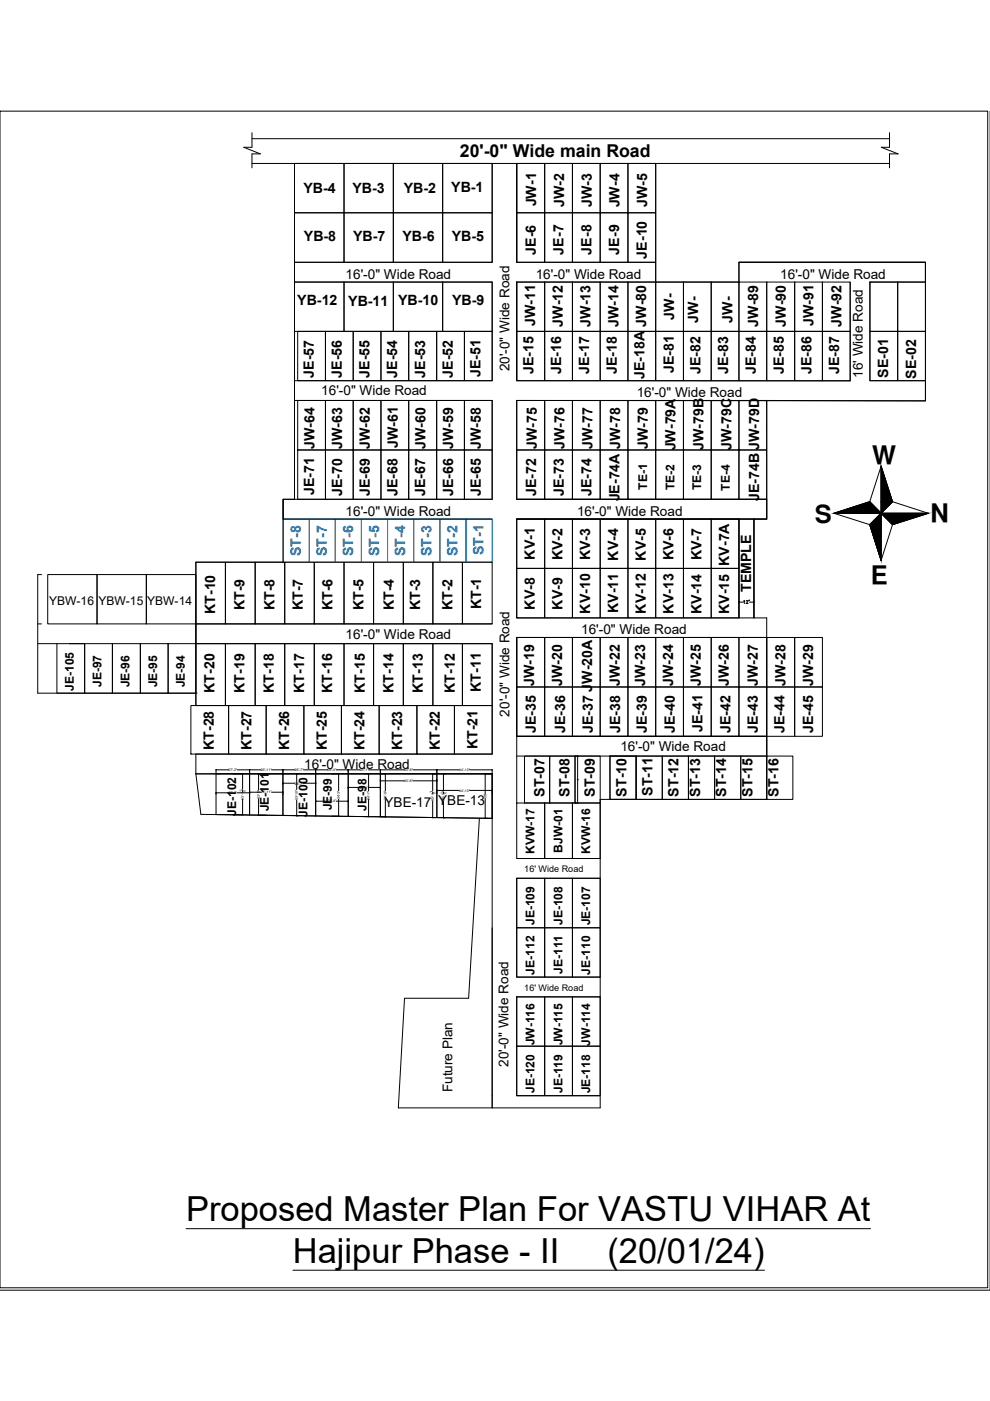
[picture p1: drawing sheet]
<svg xmlns="http://www.w3.org/2000/svg" width="210mm" height="297mm" viewBox="0 0 210 297" stroke-linecap="round" stroke-linejoin="round" font-family="sans-serif">
<!-- layer: 0 -->
<g fill="none" stroke="#000" stroke-width=".21">
<path d="M53.4 34.7h135.2M53.4 29.4h135.2M53.4 28.1v3.1h-1.7l3.5 1.4h-1.8v3M62.4 34.7h10.5v10.4h-10.5zM62.4 34.7v71.2h-2.4v13.3h-18.5v30.4M72.9 34.7h10.5v10.4h-10.5zM83.4 34.7h10.5v10.4h-10.5zM93.9 34.7h10.5v10.4h-10.5zM104.4 34.7v20.9h-42M109.6 34.7h5.9v10.4h-5.9zM109.6 34.7v20.9h29.4M115.5 34.7h5.9v10.4h-5.9z"/>
<path d="M121.4 34.7h5.9v10.4h-5.9zM127.3 34.7h5.8v10.4h-5.8zM133.1 34.7h5.9v10.4h-5.9zM139 34.7v25.1M188.6 28.1v3.1h-1.7l3.5 1.4h-1.8v3M62.4 45.1h10.5v10.5h-10.5zM62.4 59.8h10.5v10.5h-10.5zM62.4 59.8h42v20.9h-42v4.2h42v21h-44.4v4.2h44.4M72.9 45.1h10.5v10.5h-10.5zM72.9 59.8h10.5v10.5h-10.5zM83.4 45.1h10.5v10.5h-10.5zM83.4 59.8h10.5v10.5h-10.5z"/>
<path d="M93.9 45.1h10.5v10.5h-10.5zM93.9 59.8h10.5v10.5h-10.5zM109.6 45.1h5.9v10.5h-5.9zM109.6 59.8h5.9v10.5h-5.9zM109.6 59.8v20.9l70.7 .1v-21M109.6 59.8h47.1M115.5 45.1h5.9v10.5h-5.9zM115.5 59.8h5.9v10.5h-5.9zM121.4 45.1h5.9v10.5h-5.9zM121.4 59.8h5.9v10.5h-5.9zM127.3 45.1h5.8v10.5h-5.8zM127.3 59.8h5.8v10.5h-5.8z"/>
<path d="M133.1 45.1h5.9v10.5h-5.9zM133.1 59.8h5.9v10.5h-5.9zM139 59.8h5.9v10.5h-5.9zM144.9 59.8h5.9v10.5h-5.9zM150.8 59.8h5.9v10.5h-5.9zM156.7 59.8h5.9v10.5h-5.9zM156.7 55.6h39.5v4.2h-11.8M156.7 55.6h39.5v29.4l-33.6-.1v25.2h-53M156.7 55.6v4.2M162.6 59.8h5.9v10.5h-5.9zM168.5 59.8h5.9v10.5h-5.9zM174.4 59.8h5.9v10.5h-5.9z"/>
<path d="M184.4 59.8h5.9v10.5h-5.9zM184.4 59.8v20.9h11.8v4.3l-86.6-.1M190.3 59.8h5.9v10.5h-5.9zM63.1 70.3h5.9v10.4h-5.9zM69 70.3h5.9v10.4h-5.9zM74.9 70.3h5.9v10.4h-5.9zM80.8 70.3h5.9v10.4h-5.9zM86.7 70.3h5.9v10.4h-5.9zM92.6 70.3h5.9v10.4h-5.9zM98.5 70.3h5.9v10.4h-5.9zM109.6 70.3h5.9v10.4h-5.9zM115.5 70.3h5.9v10.4h-5.9z"/>
<path d="M121.4 70.3h5.9v10.4h-5.9zM127.3 70.3h5.8v10.4h-5.8zM133.1 70.3h5.9v10.4h-5.9zM139 70.3h5.9v10.4h-5.9zM144.9 70.3h5.9v10.4h-5.9zM150.8 70.3h5.9v10.4h-5.9zM156.7 70.3h5.9v10.4h-5.9zM162.6 70.3h5.9v10.4h-5.9zM168.5 70.3h5.9v10.4h-5.9zM174.4 70.3h5.9v10.4h-5.9zM184.4 70.3h5.9v10.4h-5.9zM190.3 70.3h5.9v10.4h-5.9z"/>
<path d="M63.1 84.9h5.9v10.5h-5.9zM63.1 95.4h5.9v10.5h-5.9zM69 84.9h5.9v10.5h-5.9zM69 95.4h5.9v10.5h-5.9zM74.9 84.9h5.9v10.5h-5.9zM74.9 95.4h5.9v10.5h-5.9zM80.8 84.9h5.9v10.5h-5.9zM80.8 95.4h5.9v10.5h-5.9zM86.7 84.9h5.9v10.5h-5.9zM86.7 95.4h5.9v10.5h-5.9zM92.6 84.9h5.9v10.5h-5.9zM92.6 95.4h5.9v10.5h-5.9z"/>
<path d="M98.5 84.9h5.9v10.5h-5.9zM98.5 95.4h5.9v10.5h-5.9zM109.6 84.9h5.9v10.5h-5.9zM109.6 95.4h5.9v10.5h-5.9zM109.6 84.9v21M115.5 84.9h5.9v10.5h-5.9zM115.5 95.4h5.9v10.5h-5.9zM121.4 84.9h5.9v10.5h-5.9zM121.4 95.4h5.9v10.5h-5.9zM127.3 84.9h5.8v10.5h-5.8zM127.3 95.4h5.8v10.5h-5.8zM133.1 84.9h5.9v10.5h-5.9z"/>
<path d="M133.1 95.4h5.9v10.5h-5.9zM139 84.9h5.9v10.5h-5.9zM139 95.4h5.9v10.5h-5.9zM144.9 84.9h5.9v10.5h-5.9zM144.9 95.4h5.9v10.5h-5.9zM150.8 84.9h5.9v10.5h-5.9zM150.8 95.4h5.9v10.5h-5.9zM156.7 84.9h5.9v10.5h-5.9zM156.7 95.4h5.9v10.5h-5.9zM186.8 98.8l2.4 7.6-2.4 2.4zM186.8 98.8v20M186.8 98.8l-2.4 7.6"/>
<path d="M186.8 98.8l2.4 7.6M41.5 119.2h6.3v13.1h-6.3zM47.8 119.2h6.3v13.1h-6.3zM54.1 119.2h6.3v13.1h-6.3zM60.4 119.2h6.2v13.1h-6.2zM66.6 119.2h6.3v13.1h-6.3zM72.9 119.2h6.3v13.1h-6.3zM79.2 119.2h6.3v13.1h-6.3zM85.5 119.2h6.3v13.1h-6.3zM91.8 119.2h6.2v13.1h-6.2zM98 119.2h6.4v13.1h-6.4zM109.6 105.9h53v4.2h-53"/>
<path d="M109.6 110.1h5.9v10.4h-5.9zM109.6 105.9h53M109.6 110.1v20.9h47.1v-20.9M115.5 110.1h5.9v10.4h-5.9zM121.4 110.1h5.9v10.4h-5.9zM127.3 110.1h5.8v10.4h-5.8zM133.1 110.1h5.9v10.4h-5.9zM139 110.1h5.9v10.4h-5.9zM144.9 110.1h5.9v10.4h-5.9zM150.8 110.1h5.9v10.4h-5.9zM156.7 110.1h3.2v20.9h-3.2zM159.9 110.1v20.9h2.7v38.5h-35.3v65.4h-42.8l1.3-23.2h13.6l2.2-38.2"/>
<path d="M176.8 108.8l7.6-2.4 2.4 2.4zM176.8 108.8h20M176.8 108.8l7.6 2.4M184.4 111.2l2.4-2.4v10zM184.4 106.4l4.8 4.8M184.4 106.4l-7.6 2.4M184.4 111.2l2.4 7.6M186.8 108.8h10l-7.6 2.4zM189.2 106.4l-4.8 4.8M189.2 106.4l7.6 2.4M189.2 111.2l-2.4 7.6M196.8 108.8l-7.6 2.4"/>
<path d="M41.5 136.5h6.3v13.1h-6.3zM47.8 136.5h6.3v13.1h-6.3zM54.1 136.5h6.3v13.1h-6.3zM60.4 136.5h6.2v13.1h-6.2zM66.6 136.5h6.3v13.1h-6.3zM72.9 136.5h6.3v13.1h-6.3zM79.2 136.5h6.3v13.1h-6.3zM85.5 136.5h6.3v13.1h-6.3zM91.8 136.5h6.2v13.1h-6.2zM98 136.5h6.4v13.1h-6.4zM104.4 132.3h-62.9v4.2h62.9v23.4h-62.9v4.2h62.9M109.6 135.2h5.9v10.5h-5.9z"/>
<path d="M109.6 120.5h5.9v10.5h-5.9zM109.6 135.2v35.1M115.5 135.2h5.9v10.5h-5.9zM115.5 120.5h5.9v10.5h-5.9zM121.4 135.2h5.9v10.5h-5.9zM121.4 120.5h5.9v10.5h-5.9zM127.3 135.2h5.8v10.5h-5.8zM127.3 120.5h5.8v10.5h-5.8zM133.1 135.2h5.9v10.5h-5.9zM133.1 120.5h5.9v10.5h-5.9zM139 135.2h5.9v10.5h-5.9zM139 120.5h5.9v10.5h-5.9z"/>
<path d="M144.9 135.2h5.9v10.5h-5.9zM144.9 120.5h5.9v10.5h-5.9zM150.8 135.2h5.9v10.5h-5.9zM150.8 120.5h5.9v10.5h-5.9zM156.7 135.2h5.9v10.5h-5.9zM156.7 127.7h.9M156.8 127.6l-.2 .1M157.6 127.5l.2-.2v.7M158.2 127.5l.1-.2 .3 .2-.4 .5h.4M158.8 127.2v.2M158.9 127.7h1M159.9 127.6l-.1 .1"/>
<path d="M162.6 135.2h-53v20.9M162.6 135.2h5.9v10.5h-5.9zM168.5 135.2h5.9v10.5h-5.9zM40.5 149.6h8v10.3h-8zM48.5 149.6h7.9v10.3h-7.9zM56.4 149.6h8v10.3h-8zM64.4 149.6h8v10.3h-8zM72.4 149.6h8v10.3h-8zM80.4 149.6h8v10.3h-8zM88.4 149.6h8v10.3h-8zM96.4 149.6h8v10.3h-8zM109.6 145.7h5.9v10.4h-5.9z"/>
<path d="M109.6 156.1h53v4.2h-33.3M109.6 156.1h53M115.5 145.7h5.9v10.4h-5.9zM121.4 145.7h5.9v10.4h-5.9zM127.3 145.7h5.8v10.4h-5.8zM133.1 145.7h5.9v10.4h-5.9zM139 145.7h5.9v10.4h-5.9zM144.9 145.7h5.9v10.4h-5.9zM150.8 145.7h5.9v10.4h-5.9zM156.7 145.7h5.9v10.4h-5.9zM162.6 145.7h5.9v10.4h-5.9zM168.5 145.7h5.9v10.4h-5.9z"/>
<path d="M45.8 163.1v1M45.8 168v.4M45.8 168.1h2.7M45.8 163.2h2.7M45.9 168l-.1 .2M45.9 163.1l-.1 .2M49.4 172.7h2.1M50.3 168.1h2.6M50.3 163.2h5M51.4 172.7l.1 .1M51.4 164l.1 .2M51.4 164.1v3.2"/>
<path d="M51.4 167.6v.3M51.4 169.5v3.2M52.9 163.1v1M52.9 167.9v.5M52.9 168h2.4M53 167.9l-.1 .1M53 168l-.1 .2M53 163.1l-.1 .2M54.7 172.8h1.7M54.7 164l.2 .2M54.7 172.8l.2 .1M54.8 164.1v3.4"/>
<path d="M54.8 169.4v3.4M57.6 168h2.4M57.6 163.2h4.9M59.9 163.3l.1-.2v1M59.9 168l.1-.1v.6M60 166v.3M60 166.1h2.5M60 166l-.1 .1M62.8 173h.7M62.8 172.9l.1 .1M62.8 164l.1 .2M62.9 164.1v3.3"/>
<path d="M62.9 169.6v3.4M64.3 166.1h2.6M64.3 163.2h5.2M66.9 163.1v1M66.9 166v.3M66.9 169.6v.4M66.9 169.9h2.6M67 169.8l-.1 .2M67 166l-.1 .1M67 163.1l-.1 .2M70.4 173h1.5M71.3 169.9h2.5"/>
<path d="M71.3 163.2h5M71.7 173l.1 .1M71.7 164l.1 .2M71.8 164.1v3.6M71.8 169.4v3.6M73.8 163.1v1M73.8 166.9v.3M73.8 169.6v.4M73.8 166.9h2.5M73.9 166.9l-.2 .1M73.9 169.8l-.2 .2M73.9 163.1l-.2 .2"/>
<path d="M77.3 173.1h.9M78.1 173l.1 .2M78.1 164l.1 .2M78.1 166.9h2.5M78.1 164.1v3.6M78.1 169.5v3.6M78.1 163.2h7.6M80.6 173.2h1.2M80.6 163.1v1M80.6 165.2v.4l.1-.1M80.6 166.9v.3M80.6 165.6h5.1"/>
<path d="M80.7 166.9l-.1 .1M80.7 163.1l-.1 .2M81.7 173.1l.1 .2M81.7 169.5v3.7M81.8 164.2l-.1-.1v3.6M87.5 165.6h5.1M87.5 163.2h9.9M91.7 173.3h.9M91.7 173.3l.1 .1M91.7 164l.1 .2M91.7 164.1v3.5M91.7 167.9v.3"/>
<path d="M91.7 169.8v3.5M92.6 163.1v1M92.6 165.2v.4M92.6 167.5v.7M92.6 167.6h4.8M92.7 167.5l-.2 .2M92.7 165.5l-.2 .1M92.7 163.1l-.2 .2M93.9 173.4h.5M94 164l.1 .2M94 173.3l.1 .1M94 164.1v3.5"/>
<path d="M94 167.9v.4M94 169.8v3.6M99.6 167.6h4.8M99.6 163.2h4.8M102.8 173.5h1.6M102.8 173.4l.2 .2M102.8 164l.2 .2M102.9 164.1v4.2M102.9 169.2v4.3M104.3 163.3l.1-.2v71.8M104.4 167.5l-.1 .2M109.6 170.3h5.9v11.7h-5.9z"/>
<path d="M109.6 160.3h19.7M111.2 160.3h5.3v10h-5.3zM115.5 170.3h5.9v11.7h-5.9zM116.5 160.3h5.4v10h-5.4zM121.4 170.3h5.9v11.7h-5.9zM121.9 160.3h5.4v10h-5.4zM122.4 160.3h.2M122.4 170.2l.2 .1M129.3 160.3h5.6v9.2h-5.6zM134.9 160.3h5.5v9.2h-5.5zM140.4 160.3h5.6v9.2h-5.6zM146 160.3h5.5v9.2h-5.5z"/>
<path d="M151.5 160.3h5.6v9.2h-5.6zM157.1 160.3h5.5v9.2h-5.5zM162.6 160.3h5.5v9.2h-5.5zM109.6 196.7h5.9v10.5h-5.9zM109.6 186.2h5.9v10.5h-5.9zM109.6 186.2v21h17.7M109.6 186.2h17.7M109.6 182h17.7M115.5 196.7h5.9v10.5h-5.9zM115.5 186.2h5.9v10.5h-5.9zM121.4 196.7h5.9v10.5h-5.9zM121.4 186.2h5.9v10.5h-5.9z"/>
<path d="M109.6 211.4h5.9v10.4h-5.9zM109.6 211.4v20.9h17.7M109.6 211.4h17.7M115.5 211.4h5.9v10.4h-5.9zM121.4 211.4h5.9v10.4h-5.9zM109.6 221.8h5.9v10.5h-5.9zM115.5 221.8h5.9v10.5h-5.9zM121.4 221.8h5.9v10.5h-5.9zM39.5 260.5h145.1M62.1 269.3h100"/>
</g>
<path d="M60 110.1h5.6v9.1h-5.6zM65.6 110.1h5.5v9.1h-5.5zM71.1 110.1h5.5v9.1h-5.5zM76.6 110.1h5.6v9.1h-5.6zM82.2 110.1h5.5v9.1h-5.5zM87.7 110.1h5.6v9.1h-5.6zM93.3 110.1h5.5v9.1h-5.5zM98.8 110.1h5.6v9.1h-5.6z" fill="none" stroke="#0065ae" stroke-width=".21"/>
<g fill="#000" stroke="#000" stroke-width=".21">
<path d="M176.8 108.8l7.6-2.4 2.4 2.4zM186.8 108.8h10l-7.6 2.4z"/>
<path d="M186.8 98.8l2.4 7.6h-2.4zM186.8 106.4v2.4l2.4-2.4z"/>
<path d="M184.4 111.2l2.4-2.4v2.4zM184.4 111.2l2.4 7.6v-7.6z"/>
</g>
<!-- layer: colum -->
<g fill="none" stroke="#000" stroke-width=".21">
<path d="M0 23.6h209.4v249.4h-209.4zM209.9 23.6v249.9h-209.9M8 136.5h4.1M8 132.3h.8M8.8 121.8h-.8v25.2h33.8M10.1 121.8h10.5v10.5h-10.5zM12.1 136.5h5.8v10.5h-5.8zM14.7 136.5h3.2M17.9 136.5h5.9v10.5h-5.9zM20.6 121.8h10.4v10.5h-10.4zM23.8 136.5h6v10.5h-6zM29.8 136.5h5.8v10.5h-5.8z"/>
<path d="M31 121.8h10.5v10.5h-10.5zM35.6 136.5h5.9v10.5h-5.9zM121.9 160.3h.7M121.9 170.3h.7M122.4 165.2h.1M122.4 165.4h.1M122.4 165.2l.2 .1zM122.5 160.3v4.8M122.5 165.5v4.8"/>
</g>
<!-- layer: AR-WALL -->
<path d="M41.5 164.1h62.9v9.4l-61.8-.8zM45.8 164.1h7.1v8.7l-7.1-.1zM52.9 164.1h7.1v8.8l-7.1-.1zM60 164.1h6.9v8.9l-6.9-.1zM66.9 164.1h6.9v9l-6.9-.1zM73.8 164.1h6.8v9.1l-6.8-.1zM80.6 164.1h12v9.2l-12-.1zM92.6 164.1h11.8v9.4l-11.8-.2z" fill="none" stroke="#000" stroke-width=".21"/>
<g font-size="7.3">
<text x="39.5" y="259">Proposed Master Plan For VASTU VIHAR At</text>
<text x="62.1" y="267.8">Hajipur Phase - II</text>
<text x="128.8" y="267.8">(20/01/24)</text>
</g>
<g font-size="5.4">
<text x="185" y="98.4">W</text>
<text x="172.8" y="110.9">S</text>
<text x="197.3" y="110.8">N</text>
<text x="184.6" y="123.7">E</text>
</g>
<text font-size="3.8" x="97.5" y="33.3">20'-0&quot; Wide main Road</text>
<g font-size="3">
<text x="64.3" y="40.9">YB-4</text>
<text x="74.7" y="41">YB-3</text>
<text x="85.6" y="40.9">YB-2</text>
<text x="95.7" y="40.8">YB-1</text>
<text x="113.7" y="43.8" transform="rotate(-90 113.7 43.8)">JW-1</text>
<text x="119.6" y="43.9" transform="rotate(-90 119.6 43.9)">JW-2</text>
<text x="125.5" y="43.9" transform="rotate(-90 125.5 43.9)">JW-3</text>
<text x="131.4" y="44" transform="rotate(-90 131.4 44)">JW-4</text>
<text x="137.2" y="43.9" transform="rotate(-90 137.2 43.9)">JW-5</text>
<text x="64.4" y="51">YB-8</text>
<text x="74.9" y="51">YB-7</text>
<text x="85.3" y="51">YB-6</text>
<text x="95.8" y="51">YB-5</text>
<text x="119.5" y="54" transform="rotate(-90 119.5 54)">JE-7</text>
<text x="125.4" y="54" transform="rotate(-90 125.4 54)">JE-8</text>
<text x="131.3" y="54" transform="rotate(-90 131.3 54)">JE-9</text>
<text x="113.6" y="54" transform="rotate(-90 113.6 54)">JE-6</text>
<text x="137.2" y="54.8" transform="rotate(-90 137.2 54.8)">JE-10</text>
<text x="63" y="64.7">YB-12</text>
<text x="73.8" y="64.8">YB-11</text>
<text x="84.4" y="64.6">YB-10</text>
<text x="95.8" y="64.6">YB-9</text>
<text x="113.5" y="69.1" transform="rotate(-90 113.5 69.1)">JW-11</text>
<text x="119.3" y="69.2" transform="rotate(-90 119.3 69.2)">JW-12</text>
<text x="125.2" y="69.2" transform="rotate(-90 125.2 69.2)">JW-13</text>
<text x="131.1" y="69.3" transform="rotate(-90 131.1 69.3)">JW-14</text>
<text x="137" y="69.2" transform="rotate(-90 137 69.2)">JW-80</text>
<text x="142.9" y="67.8" transform="rotate(-90 142.9 67.8)">JW-</text>
<text x="148" y="68.4" transform="rotate(-90 148 68.4)">JW-</text>
<text x="155.3" y="68.4" transform="rotate(-90 155.3 68.4)">JW-</text>
<text x="160.7" y="69.2" transform="rotate(-90 160.7 69.2)">JW-89</text>
<text x="166.6" y="69.2" transform="rotate(-90 166.6 69.2)">JW-90</text>
<text x="172.5" y="69.1" transform="rotate(-90 172.5 69.1)">JW-91</text>
<text x="178.4" y="69.2" transform="rotate(-90 178.4 69.2)">JW-92</text>
<text x="66.5" y="80.1" transform="rotate(-90 66.5 80.1)">JE-57</text>
<text x="72.5" y="80.1" transform="rotate(-90 72.5 80.1)">JE-56</text>
<text x="78.3" y="80.1" transform="rotate(-90 78.3 80.1)">JE-55</text>
<text x="84.2" y="80.1" transform="rotate(-90 84.2 80.1)">JE-54</text>
<text x="90.1" y="80.1" transform="rotate(-90 90.1 80.1)">JE-53</text>
<text x="96" y="80.1" transform="rotate(-90 96 80.1)">JE-52</text>
<text x="101.9" y="79.9" transform="rotate(-90 101.9 79.9)">JE-51</text>
<text x="113.1" y="79.3" transform="rotate(-90 113.1 79.3)">JE-15</text>
<text x="119" y="79.3" transform="rotate(-90 119 79.3)">JE-16</text>
<text x="124.9" y="79.3" transform="rotate(-90 124.9 79.3)">JE-17</text>
<text x="130.8" y="79.3" transform="rotate(-90 130.8 79.3)">JE-18</text>
<text x="136.7" y="80.4" transform="rotate(-90 136.7 80.4)">JE-18A</text>
<text x="142.9" y="79.1" transform="rotate(-90 142.9 79.1)">JE-81</text>
<text x="148.5" y="79.3" transform="rotate(-90 148.5 79.3)">JE-82</text>
<text x="154.4" y="79.3" transform="rotate(-90 154.4 79.3)">JE-83</text>
<text x="160.3" y="79.3" transform="rotate(-90 160.3 79.3)">JE-84</text>
<text x="166.2" y="79.3" transform="rotate(-90 166.2 79.3)">JE-85</text>
<text x="172" y="79.3" transform="rotate(-90 172 79.3)">JE-86</text>
<text x="177.9" y="79.3" transform="rotate(-90 177.9 79.3)">JE-87</text>
<text x="188.3" y="80.1" transform="rotate(-90 188.3 80.1)">SE-01</text>
<text x="194.2" y="80.2" transform="rotate(-90 194.2 80.2)">SE-02</text>
<text x="66.7" y="95.2" transform="rotate(-90 66.7 95.2)">JW-64</text>
<text x="72.6" y="95.2" transform="rotate(-90 72.6 95.2)">JW-63</text>
<text x="78.4" y="95.2" transform="rotate(-90 78.4 95.2)">JW-62</text>
<text x="84.3" y="95" transform="rotate(-90 84.3 95)">JW-61</text>
<text x="90.2" y="95.2" transform="rotate(-90 90.2 95.2)">JW-60</text>
<text x="96.1" y="95.2" transform="rotate(-90 96.1 95.2)">JW-59</text>
<text x="102" y="95.2" transform="rotate(-90 102 95.2)">JW-58</text>
<text x="113.8" y="95.2" transform="rotate(-90 113.8 95.2)">JW-75</text>
<text x="119.7" y="95.2" transform="rotate(-90 119.7 95.2)">JW-76</text>
<text x="125.6" y="95.2" transform="rotate(-90 125.6 95.2)">JW-77</text>
<text x="131.5" y="95.2" transform="rotate(-90 131.5 95.2)">JW-78</text>
<text x="137.4" y="95.2" transform="rotate(-90 137.4 95.2)">JW-79</text>
<text x="143.3" y="95.5" transform="rotate(-90 143.3 95.5)">JW-79A</text>
<text x="149.2" y="95.4" transform="rotate(-90 149.2 95.4)">JW-79B</text>
<text x="155.1" y="95.4" transform="rotate(-90 155.1 95.4)">JW-79C</text>
<text x="66.6" y="105" transform="rotate(-90 66.6 105)">JE-71</text>
<text x="72.5" y="105.2" transform="rotate(-90 72.5 105.2)">JE-70</text>
<text x="78.4" y="105.2" transform="rotate(-90 78.4 105.2)">JE-69</text>
<text x="84.3" y="105.2" transform="rotate(-90 84.3 105.2)">JE-68</text>
<text x="90.2" y="105.2" transform="rotate(-90 90.2 105.2)">JE-67</text>
<text x="96.1" y="105.2" transform="rotate(-90 96.1 105.2)">JE-66</text>
<text x="102" y="105.2" transform="rotate(-90 102 105.2)">JE-65</text>
<text x="113.7" y="105.2" transform="rotate(-90 113.7 105.2)">JE-72</text>
<text x="119.5" y="105.2" transform="rotate(-90 119.5 105.2)">JE-73</text>
<text x="125.4" y="105.2" transform="rotate(-90 125.4 105.2)">JE-74</text>
<text x="131.4" y="106.3" transform="rotate(-90 131.4 106.3)">JE-74A</text>
<text x="161" y="106.3" transform="rotate(-90 161 106.3)">JE-74B JW-79D</text>
<text x="113.4" y="118.6" transform="rotate(-90 113.4 118.6)">KV-1</text>
<text x="119.3" y="118.8" transform="rotate(-90 119.3 118.8)">KV-2</text>
<text x="125.1" y="118.8" transform="rotate(-90 125.1 118.8)">KV-3</text>
<text x="131.1" y="118.9" transform="rotate(-90 131.1 118.9)">KV-4</text>
<text x="136.9" y="118.9" transform="rotate(-90 136.9 118.9)">KV-5</text>
<text x="142.8" y="118.8" transform="rotate(-90 142.8 118.8)">KV-6</text>
<text x="148.7" y="118.8" transform="rotate(-90 148.7 118.8)">KV-7</text>
<text x="154.6" y="120" transform="rotate(-90 154.6 120)">KV-7A</text>
<text x="159.3" y="125.5" transform="rotate(-90 159.3 125.5)">TEMPLE</text>
<text x="45.6" y="130.2" transform="rotate(-90 45.6 130.2)">KT-10</text>
<text x="51.9" y="129.4" transform="rotate(-90 51.9 129.4)">KT-9</text>
<text x="58.2" y="129.4" transform="rotate(-90 58.2 129.4)">KT-8</text>
<text x="64.2" y="129.4" transform="rotate(-90 64.2 129.4)">KT-7</text>
<text x="70.5" y="129.4" transform="rotate(-90 70.5 129.4)">KT-6</text>
<text x="77.1" y="129.4" transform="rotate(-90 77.1 129.4)">KT-5</text>
<text x="83.5" y="129.4" transform="rotate(-90 83.5 129.4)">KT-4</text>
<text x="89.1" y="129.4" transform="rotate(-90 89.1 129.4)">KT-3</text>
<text x="96" y="129.4" transform="rotate(-90 96 129.4)">KT-2</text>
<text x="102" y="129.2" transform="rotate(-90 102 129.2)">KT-1</text>
<text x="113.4" y="129.3" transform="rotate(-90 113.4 129.3)">KV-8</text>
<text x="119.3" y="129.3" transform="rotate(-90 119.3 129.3)">KV-9</text>
<text x="125.1" y="130.1" transform="rotate(-90 125.1 130.1)">KV-10</text>
<text x="131.1" y="129.9" transform="rotate(-90 131.1 129.9)">KV-11</text>
<text x="136.9" y="130.1" transform="rotate(-90 136.9 130.1)">KV-12</text>
<text x="142.8" y="130.1" transform="rotate(-90 142.8 130.1)">KV-13</text>
<text x="148.7" y="130.2" transform="rotate(-90 148.7 130.2)">KV-14</text>
<text x="154.6" y="130.2" transform="rotate(-90 154.6 130.2)">KV-15</text>
<text x="45.5" y="146.9" transform="rotate(-90 45.5 146.9)">KT-20</text>
<text x="51.8" y="146.9" transform="rotate(-90 51.8 146.9)">KT-19</text>
<text x="58.1" y="146.9" transform="rotate(-90 58.1 146.9)">KT-18</text>
<text x="64.5" y="146.9" transform="rotate(-90 64.5 146.9)">KT-17</text>
<text x="70.4" y="146.9" transform="rotate(-90 70.4 146.9)">KT-16</text>
<text x="77.3" y="146.9" transform="rotate(-90 77.3 146.9)">KT-15</text>
<text x="83.4" y="146.9" transform="rotate(-90 83.4 146.9)">KT-14</text>
<text x="89.7" y="146.9" transform="rotate(-90 89.7 146.9)">KT-13</text>
<text x="96.4" y="146.9" transform="rotate(-90 96.4 146.9)">KT-12</text>
<text x="102" y="146.7" transform="rotate(-90 102 146.7)">KT-11</text>
<text x="113.3" y="145.4" transform="rotate(-90 113.3 145.4)">JW-19</text>
<text x="119.2" y="145.4" transform="rotate(-90 119.2 145.4)">JW-20</text>
<text x="131.4" y="145.5" transform="rotate(-90 131.4 145.5)">JW-22</text>
<text x="136.8" y="145.4" transform="rotate(-90 136.8 145.4)">JW-23</text>
<text x="142.7" y="145.4" transform="rotate(-90 142.7 145.4)">JW-24</text>
<text x="148.6" y="145.4" transform="rotate(-90 148.6 145.4)">JW-25</text>
<text x="154.5" y="145.4" transform="rotate(-90 154.5 145.4)">JW-26</text>
<text x="160.7" y="145.4" transform="rotate(-90 160.7 145.4)">JW-27</text>
<text x="166.5" y="145.4" transform="rotate(-90 166.5 145.4)">JW-28</text>
<text x="172.4" y="145.4" transform="rotate(-90 172.4 145.4)">JW-29</text>
<text x="113.6" y="155.5" transform="rotate(-90 113.6 155.5)">JE-35</text>
<text x="119.8" y="155.5" transform="rotate(-90 119.8 155.5)">JE-36</text>
<text x="125.7" y="155.5" transform="rotate(-90 125.7 155.5)">JE-37 JW-20A</text>
<text x="131.5" y="155.5" transform="rotate(-90 131.5 155.5)">JE-38</text>
<text x="137.1" y="155.5" transform="rotate(-90 137.1 155.5)">JE-39</text>
<text x="143.1" y="155.4" transform="rotate(-90 143.1 155.4)">JE-40</text>
<text x="149" y="155.3" transform="rotate(-90 149 155.3)">JE-41</text>
<text x="154.9" y="155.4" transform="rotate(-90 154.9 155.4)">JE-42</text>
<text x="160.7" y="155.5" transform="rotate(-90 160.7 155.5)">JE-43</text>
<text x="166.3" y="155.5" transform="rotate(-90 166.3 155.5)">JE-44</text>
<text x="172.4" y="155.5" transform="rotate(-90 172.4 155.5)">JE-45</text>
<text x="45.3" y="159" transform="rotate(-90 45.3 159)">KT-28</text>
<text x="53.3" y="159" transform="rotate(-90 53.3 159)">KT-27</text>
<text x="61.3" y="159" transform="rotate(-90 61.3 159)">KT-26</text>
<text x="69.3" y="159.1" transform="rotate(-90 69.3 159.1)">KT-25</text>
<text x="77.3" y="159.1" transform="rotate(-90 77.3 159.1)">KT-24</text>
<text x="85.3" y="159" transform="rotate(-90 85.3 159)">KT-23</text>
<text x="93.3" y="159" transform="rotate(-90 93.3 159)">KT-22</text>
<text x="101.3" y="158.9" transform="rotate(-90 101.3 158.9)">KT-21</text>
<text x="115.4" y="168.9" transform="rotate(-90 115.4 168.9)">ST-07</text>
<text x="120.8" y="168.9" transform="rotate(-90 120.8 168.9)">ST-08</text>
<text x="126.1" y="168.9" transform="rotate(-90 126.1 168.9)">ST-09</text>
<text x="132.8" y="168.9" transform="rotate(-90 132.8 168.9)">ST-10</text>
<text x="138.3" y="168.7" transform="rotate(-90 138.3 168.7)">ST-11</text>
<text x="143.9" y="168.9" transform="rotate(-90 143.9 168.9)">ST-12</text>
<text x="148.4" y="168.9" transform="rotate(-90 148.4 168.9)">ST-13</text>
<text x="154" y="168.9" transform="rotate(-90 154 168.9)">ST-14</text>
<text x="159.5" y="168.9" transform="rotate(-90 159.5 168.9)">ST-15</text>
<text x="165.1" y="168.9" transform="rotate(-90 165.1 168.9)">ST-16</text>
</g>
<g font-size="3" fill="#0065ae">
<text x="63.8" y="117.9" transform="rotate(-90 63.8 117.9)">ST-8</text>
<text x="69.3" y="117.9" transform="rotate(-90 69.3 117.9)">ST-7</text>
<text x="74.8" y="117.9" transform="rotate(-90 74.8 117.9)">ST-6</text>
<text x="80.4" y="117.9" transform="rotate(-90 80.4 117.9)">ST-5</text>
<text x="85.9" y="117.9" transform="rotate(-90 85.9 117.9)">ST-4</text>
<text x="91.5" y="117.9" transform="rotate(-90 91.5 117.9)">ST-3</text>
<text x="97" y="117.9" transform="rotate(-90 97 117.9)">ST-2</text>
<text x="102.5" y="117.7" transform="rotate(-90 102.5 117.7)">ST-1</text>
</g>
<g font-size="2.9">
<text x="73.3" y="59.1">16'-0&quot; Wide Road</text>
<text x="113.6" y="59.1">16'-0&quot; Wide Road</text>
<text x="165.4" y="59.1">16'-0&quot; Wide Road</text>
<text x="68.1" y="83.7">16'-0&quot; Wide Road</text>
<text x="108" y="78.7" transform="rotate(-90 108 78.7)">20'-0&quot; Wide Road</text>
<text x="182.9" y="80.1" transform="rotate(-90 182.9 80.1)">16' Wide Road</text>
<text x="135" y="84.2">16'-0&quot; Wide Road</text>
<text x="73.3" y="109.3">16'-0&quot; Wide Road</text>
<text x="122.3" y="109.3">16'-0&quot; Wide Road</text>
<text x="73.3" y="135.6">16'-0&quot; Wide Road</text>
<text x="123.2" y="134.5">16'-0&quot; Wide Road</text>
<text x="108" y="151.9" transform="rotate(-90 108 151.9)">20'-0&quot; Wide Road</text>
<text x="131.5" y="159.3">16'-0&quot; Wide Road</text>
<text x="64.5" y="163.1">16'-0&quot; Wide Road</text>
<text x="81.5" y="171.2">YBE-17</text>
<text x="92.9" y="170.7">YBE-13</text>
<text x="107.8" y="226.2" transform="rotate(-90 107.8 226.2)">20'-0&quot; Wide Road</text>
<text x="96" y="231.6" transform="rotate(-90 96 231.6)">Future Plan</text>
</g>
<g font-size="2.6">
<text x="137.2" y="103.8" transform="rotate(-90 137.2 103.8)">TE-1</text>
<text x="143" y="104" transform="rotate(-90 143 104)">TE-2</text>
<text x="148.7" y="104" transform="rotate(-90 148.7 104)">TE-3</text>
<text x="154.8" y="104" transform="rotate(-90 154.8 104)">TE-4</text>
<text x="10.4" y="128.3">YBW-16</text>
<text x="20.9" y="128.3">YBW-15</text>
<text x="31.2" y="128.3">YBW-14</text>
<text x="15.7" y="146.5" transform="rotate(-90 15.7 146.5)">JE-105</text>
<text x="21.5" y="145.7" transform="rotate(-90 21.5 145.7)">JE-97</text>
<text x="27.4" y="145.7" transform="rotate(-90 27.4 145.7)">JE-96</text>
<text x="33.3" y="145.7" transform="rotate(-90 33.3 145.7)">JE-95</text>
<text x="39.2" y="145.7" transform="rotate(-90 39.2 145.7)">JE-94</text>
<text x="50" y="173" transform="rotate(-90 50 173)">JE-102</text>
<text x="57" y="172" transform="rotate(-90 57 172)">JE-101</text>
<text x="65.2" y="173.1" transform="rotate(-90 65.2 173.1)">JE-100</text>
<text x="70.4" y="171.8" transform="rotate(-90 70.4 171.8)">JE-99</text>
<text x="77.7" y="171.9" transform="rotate(-90 77.7 171.9)">JE-98</text>
<text x="113.3" y="181" transform="rotate(-90 113.3 181)">KVW-17</text>
<text x="119.3" y="180.7" transform="rotate(-90 119.3 180.7)">BJW-01</text>
<text x="125.1" y="181.1" transform="rotate(-90 125.1 181.1)">KVW-16</text>
<text x="113.3" y="196.2" transform="rotate(-90 113.3 196.2)">JE-109</text>
<text x="119.3" y="196.2" transform="rotate(-90 119.3 196.2)">JE-108</text>
<text x="125.1" y="196.2" transform="rotate(-90 125.1 196.2)">JE-107</text>
<text x="113.3" y="206.6" transform="rotate(-90 113.3 206.6)">JE-112</text>
<text x="119.3" y="206.5" transform="rotate(-90 119.3 206.5)">JE-111</text>
<text x="125.1" y="206.7" transform="rotate(-90 125.1 206.7)">JE-110</text>
<text x="113.3" y="221.6" transform="rotate(-90 113.3 221.6)">JW-116</text>
<text x="119.3" y="221.6" transform="rotate(-90 119.3 221.6)">JW-115</text>
<text x="125.1" y="221.7" transform="rotate(-90 125.1 221.7)">JW-114</text>
<text x="113.3" y="231.8" transform="rotate(-90 113.3 231.8)">JE-120</text>
<text x="119.3" y="231.8" transform="rotate(-90 119.3 231.8)">JE-119</text>
<text x="125.1" y="231.8" transform="rotate(-90 125.1 231.8)">JE-118</text>
</g>
<g font-size="1.9">
<text x="111.2" y="185">16' Wide Road</text>
<text x="111.2" y="210">16' Wide Road</text>
</g>
<g font-size=".7">
<text x="48.4" y="163.5">27'-2&quot;</text>
<text x="51.4" y="167.9" transform="rotate(-90 51.4 167.9)">1</text>
<text x="51.7" y="167.5" transform="rotate(-90 51.7 167.5)">&quot;</text>
<text x="52" y="168" transform="rotate(-90 52 168)">2</text>
<text x="55.3" y="163.5">26'-11&quot;</text>
<text x="62.5" y="166.4">26'-7&quot;</text>
<text x="62.5" y="163.5">26'-7&quot;</text>
<text x="69.5" y="163.5">26'-4&quot;</text>
<text x="76.3" y="167.2">26'-1&quot;</text>
<text x="76.3" y="163.5">26'-1&quot;</text>
<text x="85.7" y="165.8">45'-8&quot;</text>
<text x="85.7" y="163.5">45'-8&quot;</text>
<text x="97.4" y="167.9">44'-10&quot;</text>
<text x="97.4" y="163.5">44'-10&quot;</text>
<text x="48.4" y="168.3">27'-2&quot;</text>
<text x="51.7" y="169.5" transform="rotate(-90 51.7 169.5)">33'-1</text>
<text x="55.1" y="169.4" transform="rotate(-90 55.1 169.4)">33'-6&quot;</text>
<text x="55.3" y="168.2">26'-11&quot;</text>
<text x="63.2" y="169.7" transform="rotate(-90 63.2 169.7)">33'-10&quot;</text>
<text x="69.5" y="170.1">26'-4&quot;</text>
<text x="72.1" y="169.5" transform="rotate(-90 72.1 169.5)">34'-3&quot;</text>
<text x="78.4" y="169.5" transform="rotate(-90 78.4 169.5)">34'-7&quot;</text>
<text x="82" y="169.6" transform="rotate(-90 82 169.6)">34'-9&quot;</text>
<text x="91.7" y="168.2" transform="rotate(-90 91.7 168.2)">1</text>
<text x="92" y="169.8" transform="rotate(-90 92 169.8)">35'-4 &quot;</text>
<text x="92.3" y="168.3" transform="rotate(-90 92.3 168.3)">2</text>
<text x="93.9" y="168.3" transform="rotate(-90 93.9 168.3)">1</text>
<text x="94.3" y="169.8" transform="rotate(-90 94.3 169.8)">35'-5 &quot;</text>
<text x="94.7" y="168.3" transform="rotate(-90 94.7 168.3)">2</text>
<text x="103.1" y="169.3" transform="rotate(-90 103.1 169.3)">36'</text>
</g>
</svg>
